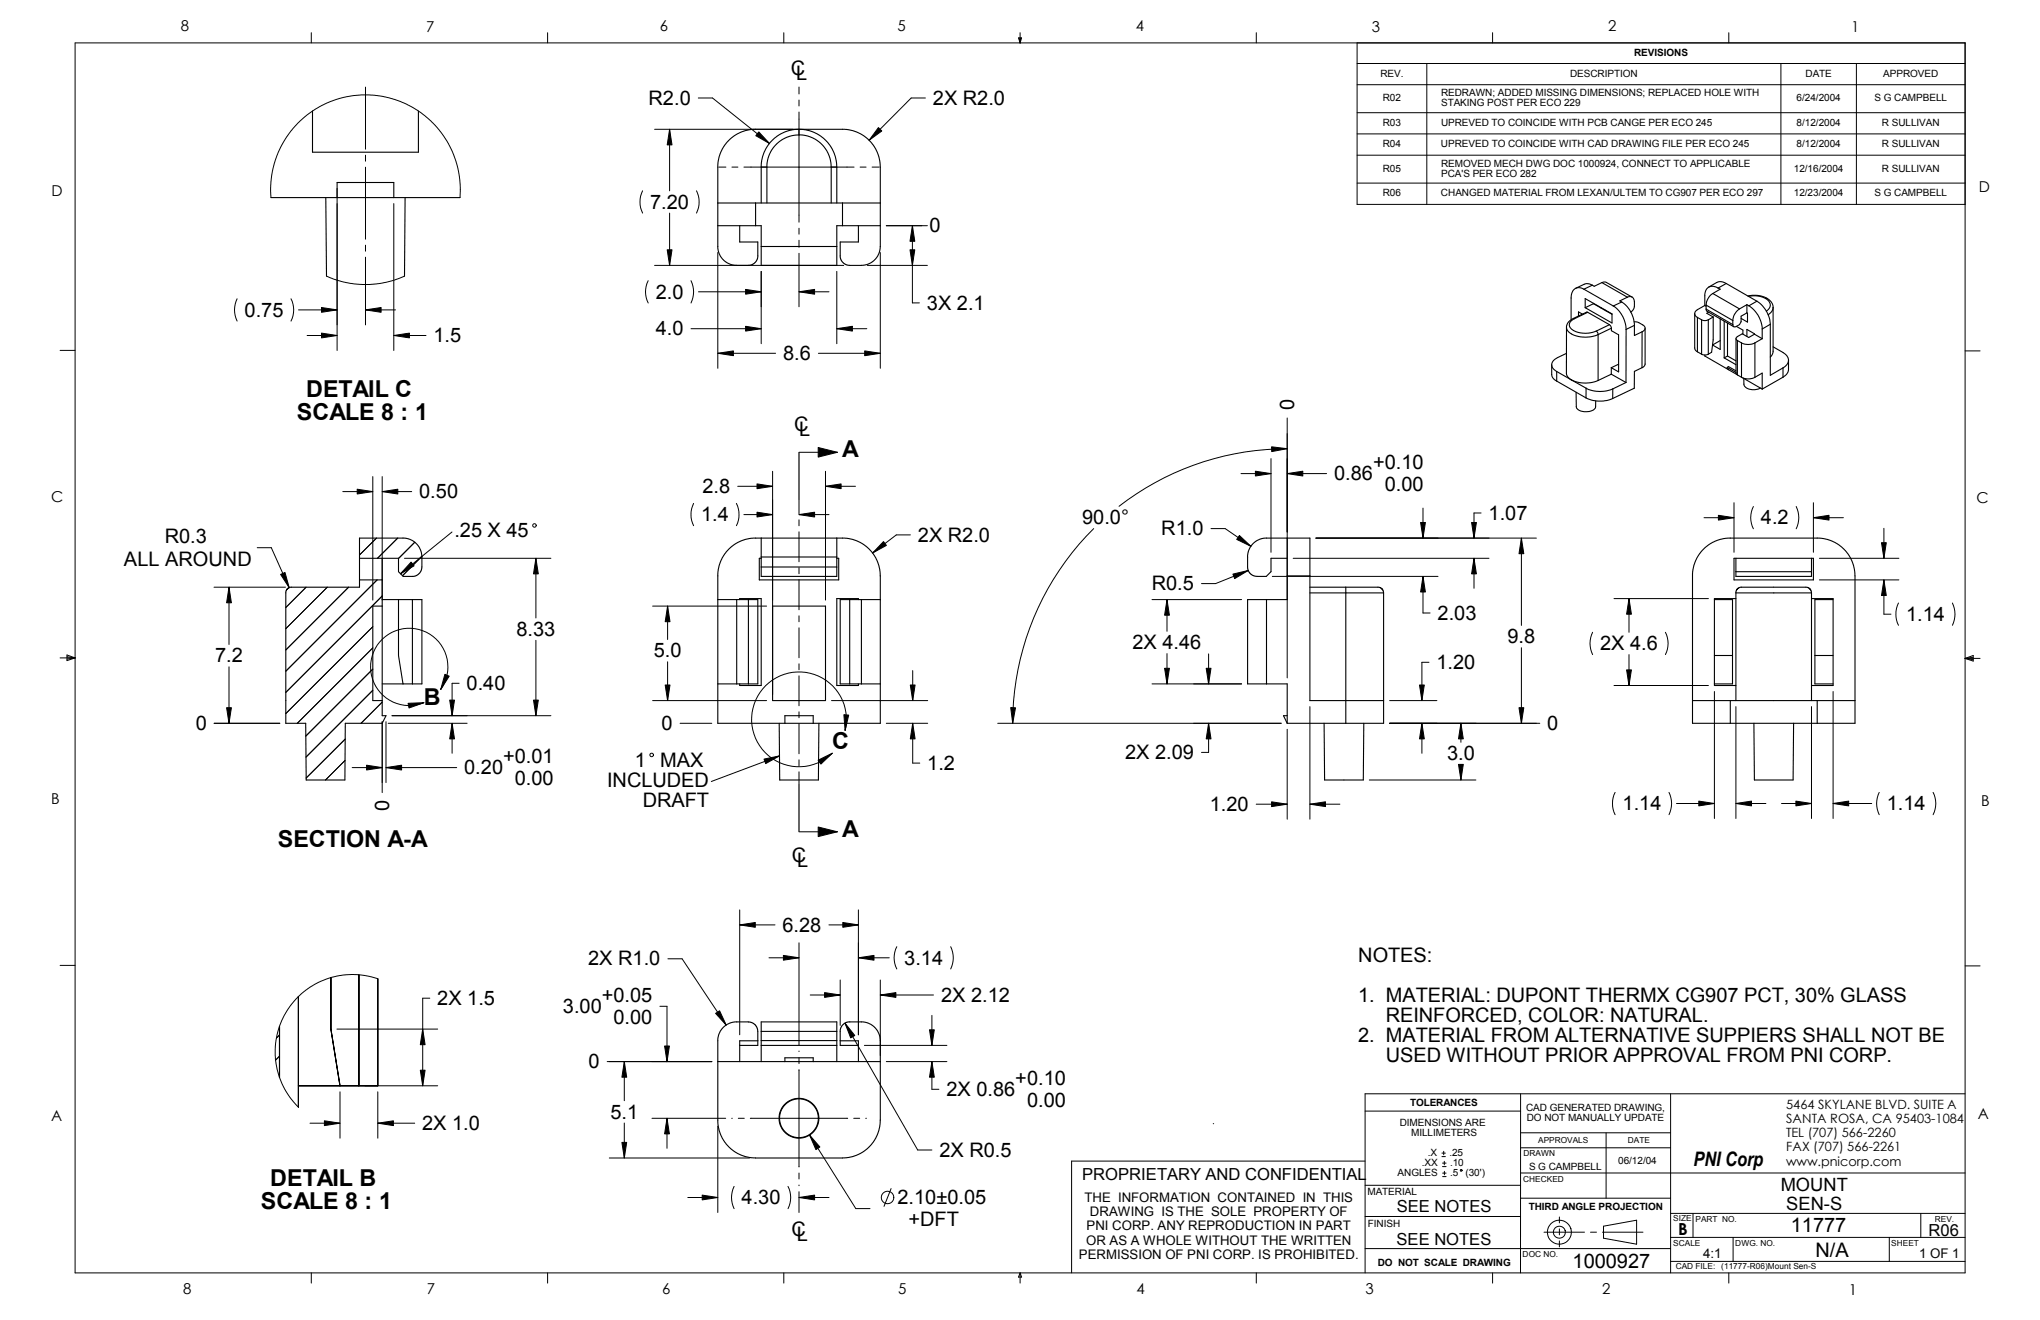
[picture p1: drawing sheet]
<svg xmlns="http://www.w3.org/2000/svg" width="432mm" height="279mm" viewBox="0 0 432 279" stroke-linecap="round" stroke-linejoin="round" font-family="sans-serif">
<g fill="none" stroke="#000" stroke-width=".23">
<path d="M66.1 23.5v8.7h22.5v-8.7M161.1 35.4v7.6M161.1 35.4h1.2M162.3 35.4v7.6M169.1 27.4l1.3 .1 1.8 .5 1.4 .7 1.2 1 1 1.2 .7 1.4 .5 1.8 .1 1.3M169.1 28.6h1.2l1.1 .3 1.4 .7 1 .8 1.1 1.3 .5 1 .4 1.3 .1 1.4M169.1 27.4l-1.3 .1-1.7 .5-1.4 .7-1.3 1-.9 1.2-.8 1.4-.5 1.8-.1 1.3M169.1 28.6l-1.4 .1-1.1 .3-1.2 .7-.9 .7-.9 1-.7 1.3-.4 1.3-.2 1.4M169.1 27.4v1.2M175.9 35.4h1.2M175.9 35.4v7.6M177.1 35.4v7.6"/>
<path d="M57.4 41.8h40M69 41.8l.1 16.7M71.4 41.8v-3.2h12v3.2M85.7 41.8l-.1 16.7M151.9 47.8h9.2v8.4h16v-8.4h9.2M151.9 43h34.4M156.6 47.8v3.4h3.8v3M159.9 43v4.8M160.4 54.2l-.1 .7-.3 .5-.9 .6-3.2 .2M161.1 52.2h16M178.3 43v4.8M181.7 47.8v3.4h-3.9l.1 3.7 .5 .7 .9 .5 3 .1 1.5-.3 .8-.4 .8-.7 .7-1.2 .2-.7v-18.5l-.3-1.3-.7-1.6-.7-1.1-1.3-1.3-1.9-1.1-2.6-.6h-19.4l-1.7 .3-2.2 1-1.8 1.7-1.3 2.2-.5 2.3 .1 18 .5 1.3 .8 1 1.4 .8 1.2 .2"/>
<path d="M339.1 59.8h.9l5.5 3.1M339.1 59.8l-1.7 .8-.4-.2M339.1 59.8l5.4 3.1M328.4 77.2v2.1a1.7 1.7 0 0 0 1.1 1.4M329.5 78.6v2.1M329.5 78.6l3.1 1.8M331.6 74.8l-1.9 .9a1.54 1.54 0 0 0-1 2.3l.8 .6M331.6 69.3a2.91 2.91 0 0 0 2.9 2h2.2l1.6-.5M331.6 69.3v9.7a1.75 1.75 0 0 0 1 1.4M333 67.4a2.12 2.12 0 0 0-1.4 1.9M333 67.4l.3 .1M333.3 67.5a1.33 1.33 0 0 0-1.1 1.3 1.33 1.33 0 0 0 1.1 1.3 5.8 5.8 0 0 0 4.6 0"/>
<path d="M334.9 66.5l-.8-.5v.9M335.3 61.2a1.68 1.68 0 0 0-1.9-.1 1.68 1.68 0 0 0-.8 1.7v4.9M335.3 61.2l6.2 3.6M335.5 63.2l5.7 3.2v2l-5.7-3.3zM336.1 66.1h-.2l-2.9 1.3M336.1 66.1l4.6 2.6M336.1 66.1l-2.8 1.4M337 60.4a1.89 1.89 0 0 0-1.7-.2l-1.8 .8M337 60.4l-1.7 .8M337.3 64.3l-1.8 .8M337.3 64.3l3.9 2.2M337.3 64.2v.1"/>
<path d="M337.9 70.1l.3 .3 .1 .4M338.3 70.8v9.7M339 65.2h-.1M339.5 65.5v.1M339.9 65.7v.1M340.7 68.7l.4 .8M340.7 68.7l-2.8 1.4M341.1 79.2l3.1 1.8M341.1 77.8v1.4M341.1 79.2l-2.8 1.3M341.1 69.5v.5l1.5 .9v7.8l-1.5-.9M341.1 69.5l-2.8 1.3"/>
<path d="M341.5 64.8a6.2 6.2 0 0 1 2.7 4.9M342.6 77.1l-1.5 .7M343.3 63.9a6.1 6.1 0 0 1 2.6 5M343.3 63.9l-1.8 .9M344.2 69.7v11.3M344.5 62.9a.98 .98 0 0 1 1 0 .98 .98 0 0 1 .4 1v.9a1.63 1.63 0 0 1-.7 1.2M344.5 62.9l-1.6 .8 .4 .2M345.9 68.1l.6 .1 1.2 .5a.76 .76 0 0 1 .5 .8 .76 .76 0 0 1-.6 .7M345.9 68.9l-1.7 .8M345.9 68.9v2.1l1.7-.8M347.6 77.8l-1.7 .8v3.6l-4.5 2.1M347.6 70.2v7.6"/>
<path d="M348.2 69.5v7.6l-.2 .4-.4 .3M358.7 66.4v7.3l.2 .4 .4 .4M359.3 67.2l.9 .5M359.3 67.2v7.3M359.3 74.5l.9 .5M360.2 67.7l.5 .2 .9-.2M360.2 75l.5 .1 .9-.1M360.2 67.7v7.3M360.8 64.7l-1.5 .9a.87 .87 0 0 0-.6 .8 .87 .87 0 0 0 .6 .8M360.8 75.1v.3l5.1 2.9M360.8 64.7l.3 .1M361.1 65.4l.2 .5 5.7 3.3"/>
<path d="M361.1 64.6l5.7 3.2M361.1 65.4l5.7 3.3M361.1 64.6v.8M361.6 67.7v7.3M361.7 66.1l-.4 .2 1.3 .8M362.5 73h.1M362.5 62.1a3.2 3.2 0 0 0-1.4 2.5M362.5 62.1l5.7 3.3M362.6 67.1l-1 .6M362.6 67.1v4.8l-.3 2.7-.7 .4M363.7 61a1.72 1.72 0 0 0-2-.2 1.72 1.72 0 0 0-.9 1.8v2.1M363.7 61l.4 .2-1.6 .9"/>
<path d="M364.1 67.5v6.5l-1.6-1M364.1 72.1l-1.6 .9M365 68v7.8M365 75.8l2.5 1.4M365.4 60a2.02 2.02 0 0 0-2-.2l-1.7 1M365.4 60l-1.7 1M365.4 60l6.5 3.8M365.6 77.8l.3-.2 1.6 .9M365.6 77.8l1.9 1M365.6 77.8l.3 .5M365.7 75.4l1.8 1M365.7 68.4v7"/>
<path d="M365.7 75.4l-.7 .4M365.9 78.3l1.7 .9M366.8 67.8v.9M367.5 71.7v7.3l.2 .4M367.5 69.1l1.4 .8v.8M367.7 72.1l.9 .5M367.7 79.4l.9 .5M367.7 72.1v7.3M368.2 65.4l-.4 .3a3.1 3.1 0 0 0-1 2.1M368.6 72.6l1.4 .3 1.5-.3M368.6 79.9a3.1 3.1 0 0 0 2.9 0M368.6 72.6v7.3"/>
<path d="M368.9 80l4.1 2.4M369.8 66.2l-1.3 .7v1.2a1.69 1.69 0 0 1-1.4 1.1l-.3-.5M369.8 66.2l.1 .1v1.9l-1.4-.8M369.8 64.5v1.7M369.8 64.5l.4 .2M369.8 64.5l-1.6 .9M369.9 62.7a5.7 5.7 0 0 1 4.1 .5M370.1 62.7a5.3 5.3 0 0 1 3.6 .5M370.2 64.7a6.2 6.2 0 0 1 2.8 4.9M371.4 70.7l-1.3 .7-1.3-.7-1.1 .5a.44 .44 0 0 0-.2 .5 .44 .44 0 0 0 .2 .4M371.4 70.7l-1.6-1v1.5M371.4 70.7l1.6 1"/>
<path d="M371.5 79.9l1.5-.9v3.4M371.5 72.6v7.3M371.9 63.8a6.3 6.3 0 0 1 2.8 4.8M371.9 63.8l-1.7 .9M373 69.6v2.1M373 71.7l-1.5 .9M373.7 63.2a1.44 1.44 0 0 1 1 1.3 1.44 1.44 0 0 1-.8 1.4M374 63.2a2.25 2.25 0 0 1 1.3 1.8M374 63.2h-.3M374.2 66.6a1.97 1.97 0 0 0 1.1-1.5v9.4l-.6 1.1M374.7 68.6l-1.7 1M374.7 68.6v10.8l2.7-1.5"/>
<path d="M375.3 73.4l2.1 1.2a1.72 1.72 0 0 1 1.2 1.6 1.72 1.72 0 0 1-1.2 1.7M377.4 77.9v1.9M377.4 79.8l-4.4 2.6M378.6 76.2v2a2.01 2.01 0 0 1-1.2 1.6M329.5 80.7l6.2 3.5M332.6 80.4a6.9 6.9 0 0 0 5.7 .1M332.6 80.4l3.1 1.8M333.6 83v3.1a1.83 1.83 0 0 0 2.3 1 1.6 1.6 0 0 0 1.8-1l.1-1.2M335.7 84.2a6.7 6.7 0 0 0 5.7 .1M335.7 82.2a6.8 6.8 0 0 0 5.7 .1M335.7 82.2v2M341.4 82.3v2"/>
<path d="M344.2 81l-2.8 1.3M369.1 80.1v1.2a2.14 2.14 0 0 0 2.9 1.1l.6-.3M76.1 118.2h8.2v2.8l1 1 2.7-.1 .9-.6 .4-1v-2.4l-.2-1.2-.8-1.4-1.2-1-1.4-.4h-9.6v10.4h-14.6l-.6 .3-.4 .7v27.8h4.2l.1 12h8.2l.1-12h7.8l.8-1.6h-.8v-33.3M154.3 116.2l1.2-1 1.2-.6 2.4-.7h19.7l1.8 .3 1.4 .6 1.3 .8 1 1 .9 1.2 .5 1 .6 2.6v31.7h-34.4v-31.7l.3-1.7 .4-1.1 .7-1.2zM161.1 117.9h16M161.1 113.9v8.1h16v-8.1M161.1 118.2h-.4v4.5h16.8v-4.5h-.4M272.5 118.2h-3.5v2.8l-1 1h-1.9l-.8-.2-.9-.6-.3-.9v-2.8l.1-.8 .8-1.4 1.2-1 1.5-.4h9.6v34.4h15.6M272.5 113.9v13h-8.4v17.9h8.4v8.3M360.6 116.2l1.2-1 1.2-.6 2.4-.7h19.7l1.8 .3 1.4 .6 1.3 .8 1 1 .9 1.2 .5 1 .6 2.6v31.7h-34.4v-31.7l.3-1.7 .4-1.1 .7-1.2zM367 118.2h16.8v4.5h-16.8zM367.4 118.2v3.8h16v-3.8"/>
<path d="M76.1 122.7h4.8M80.9 126.9h8.4v17.9h-8.4M80.9 128.3h-2v20h2M84.3 126.9v11.8l1 6.1M87.3 126.9v17.9M151.9 126.9h8.5v17.9h-8.5M155.9 126.9v17.9M156.6 126.9v-.2h4.5v18.4h-4.5v-.3M158.4 126.9v17.9M161.1 120h16M163.5 128.3h11.2v20h-11.2zM179.9 126.9v17.9"/>
<path d="M181.7 126.9v-.2h-4.6v18.4h4.6v-.3M182.3 126.9v17.9M186.3 126.9h-8.5v17.9h8.5M268.1 126.9v17.9M272.5 121.9h4.8M277.3 124.3h14.6l.7 .4 .3 .8M277.3 125.5h15.6M284.9 124.3v28.8M292.9 125.5v27.6h-20.4M362.9 126.9h3.8v17.9h-3.8M362.9 138.7h3.8M367.4 125.5l.3-.8 .7-.4h14l.8 .4 .2 .8"/>
<path d="M367.4 126.7h-4.5v18.4h4.5M367.4 125.5h16M367.4 125.5v22.8M367.4 121h16M383.4 126.7h4.6v18.4h-4.6M383.4 125.5v22.8M384.2 138.7h3.8M388 126.9h-3.8v17.9h3.8M164.9 153.1l.1 12h8.2l.1-12M166.1 153.1v-1.6h6v1.6M272.5 151.5h-.8l.8 1.6M280.3 153.1l.1 12h8.2l.1-12"/>
<path d="M358.2 148.3h34.4M366.2 148.3v4.8M371.2 153.1l.1 12h8.2l.1-12M384.6 148.3v4.8M63.2 210.9v23.4v-23.4M70 206.9v10.9v-10.9M76 206.3v23.5v-23.5M161.1 218.3h16M59.2 228.1v-10.9v10.9M63.2 229.8h8.8h-8.8M72 229.8l-2-12 2 12M72 229.8h4h-4"/>
<path d="M76 229.8h4h-4M80 229.8v-22.6v22.6M151.9 224.7h34.4M156.6 221.3h3.8v-3.4l-.4-.8-.6-.5-1-.3h-2.9l-.8 .2-1 .5-.7 .6-.9 1.5-.2 .8 .1 18.2 .2 1.2 .7 1.7 .8 1.1 .9 1 1.2 .9 1.3 .6 1.5 .4 1.3 .1h19.2l1.5-.3 1.6-.7 1.1-.7 1-1 .9-1.2 .5-1 .6-2.3v-18.3l-.2-.8-.7-1.1-.8-.7-.8-.4-1.1-.3h-3.1l-.8 .3-.5 .4-.4 .8-.1 3.5h3.9M160.4 220.3h-3.8v4.4M161.1 224.7v-8.4h16v8.4M161.1 221.3h16M161.1 220.3h16M166.1 224.7v-.8h6v.8M173.2 236.7l-.3 1.5-.8 1.3-1.5 1-1.5 .3-1.5-.3-1.3-.8-.9-1.2-.4-1.4 .2-1.6 .7-1.4 1.3-1 1.5-.5h.8l1.1 .3 1.3 .8 1 1.5 .3 1.5M177.8 220.3h3.9v4.4"/>
<circle cx="169.1" cy="236.7" r="4.2"/>
</g>
<g fill="none" stroke="#000" stroke-width=".21">
<path d="M15.9 9.1h400v260.3h-400zM65.9 6.9v2.2M77.4 18.4v13.2M115.9 6.9v2.2M165.9 6.9v2.2M169.1 18.4v1.5M215.6 8h.6l-.3 1.1zM215.7 8l.2 1.1M215.9 6.9v2.2M216 8l-.1 1.1M265.9 6.9v2.2M287.3 9.1v34.2h128.6"/>
<path d="M287.3 13.4h128.6M287.3 17.9h128.6M302 13.4v29.9M315.9 6.9v2.2M365.9 6.9v2.2M377 13.4v29.9M392.9 13.4v29.9M71.4 39.9v34.3M77.4 32.9v1.2M77.4 35.4v15.2M138.6 27.4h29.3M141.7 27.4l.5 3.3h-1z"/>
<path d="M141.7 27.4v13M147.8 20.7h3l12.1 9.7M152.2 35.4h1.4M154.9 35.4h1.3M157.5 35.4h23.3M160.6 27.9l2.3 2.5-2.9-1.7zM169.1 21.2v1.2M169.1 23.7v23.3M182.1 35.4h1.2M184.6 35.4h1.5M185.9 27l.7 .7-2.6 2zM195.9 20.7h-3l-8.9 9"/>
<path d="M287.3 23.9h128.6M287.3 28.3h128.6M287.3 32.9h128.6M287.3 38.8h128.6M57.4 41.8l-.1-2 .1-2.1 .8-3.7 1.5-3.5 .9-1.5 1.4-1.8 2.9-2.8 1.8-1.3 2-1.1 2.1-.8 2-.6 3.8-.5h2.2l2.3 .3 3.7 1.1 3.5 1.8 1.6 1.2 2 1.9 1.4 1.5 1.3 1.9 1 2 .8 1.9 .8 3.7 .2 2.2v2.2M69.1 58.5l3.6 1.2 2.2 .4 1.8 .1 3-.1 2-.3 3.9-1.3M77.4 51.9v1.3M77.4 54.4v14.4M83.4 43.1v31.1M136 40.4a5.3 5.3 0 0 0 0 4.7M137.2 59.4a5.2 5.2 0 0 0 0 4.7M138.6 56.2h40"/>
<path d="M141.2 52.9h1l-.5 3.3zM141.7 45.1v11.1M146.3 59.4a5.3 5.3 0 0 1 0 4.7M147.4 40.4a5.3 5.3 0 0 1 0 4.7M151.9 53.4v24.6M161.1 57.4v15.3M169.1 48.3v1.3M169.1 50.8v1.5M169.1 53.6v11.3M177.1 57.4v15.3M183.6 56.2h12.7M186.3 53.4v24.6"/>
<path d="M187.6 47.8h8.7M192.6 52.9h1l-.5 3.3zM193.1 47.8l.5 3.3h-1zM193.1 47.8v16.3h1.5M12.7 74.2h3.2M50.2 63.2a5.3 5.3 0 0 0 0 4.8M61.6 63.2a5.2 5.2 0 0 1 0 4.8M63.2 65.6h8.2M65 71h6.4M68.1 70.5l3.3 .5-3.3 .5zM68.1 65.1l3.3 .5-3.3 .5zM77.4 65.6l3.3-.5v1z"/>
<path d="M77.4 65.6h6.3M83.4 71l3.3-.5v1zM83.4 71h6.8M146.3 69.6h14.8M147.8 61.8h13.3M151.9 74.8l3.3-.5v1zM151.9 74.8h12.3M157.8 61.3l3.3 .5-3.3 .5zM157.8 69.1l3.3 .5-3.3 .5zM169.1 61.8l3.3-.5v1zM169.1 61.8h6.4M173.2 74.8h13.1"/>
<path d="M177.1 69.6l3.3-.5v1zM177.1 69.6h6.4M183 74.3l3.3 .5-3.3 .5zM415.9 74.3h3.2M163.5 99.8v47.2M169.1 95.7h8.1M173.2 94.7l4 1-4 1.1zM174.7 99.8v27.2M265.7 99.7l3.3 .5-3.3 .6zM269 97.1v19.8M269.2 94.6l3.3 .4-3.3 .6zM272.5 95a58 58 0 0 0-35.6 12.2"/>
<path d="M272.5 88.5v55M54.4 115.9h3l3.8 8.5M72.6 104.1h6.3M75.6 103.5l3.3 .6-3.3 .5zM78.9 100.9v26.1M79.7 113.9l-3.6 3.6M80.9 104.1l3.3-.6v1.1zM80.9 100.9v26.1M80.9 104.1h6.2M84.2 113.9l-4.3 4.3M85.6 118.2h31M87 119l.7 .8-2.9 1.7z"/>
<path d="M87.8 114.8l-3.5 3.4M89.3 117.8l-4.1 4.1M95.7 112.6l-10.9 8.9M113.4 118.2l.5 3.3h-1zM113.4 118.2v12.6M146.8 106.6a5.3 5.3 0 0 0 0 4.7M155.9 106.6a5.3 5.3 0 0 1 0 4.7M156.1 102.9h7.4M157.5 108.9h6M160.2 102.4l3.3 .5-3.3 .5zM160.2 108.4l3.3 .5-3.3 .5zM169.1 108.9l3.3-.5v1z"/>
<path d="M169.1 108.9h6.4M169.1 105.7v3.1M169.1 110v1.3M169.1 112.6v6.3M174.7 102.9l3.3-.5v1zM174.7 102.9h6.4M187 114.6l.6 .8-2.9 1.7zM192.7 113.2h-3l-5 3.9M231.5 111.9a58 58 0 0 0-17.1 41.2M256.3 111.9h3l5.5 3.7M262.3 113.3l2.5 2.3-3-1.4zM262.7 100.2h6.3"/>
<path d="M272.5 100.2l3.3-.5v1.1zM272.5 100.2h8.3M273.7 118.2h41.5M278.5 113.9h46.7M300.7 110.6h1l-.5 3.3zM301.2 107.5v6.4M311.5 110.6h1l-.5 3.3zM312 118.2l.5 3.3h-1zM312 118.2v6.3M313.5 108.6h-1.5v5.3M322 113.9l.5 3.3h-1zM322 113.9v18.5"/>
<path d="M360.7 109.6h6.3M363.7 109.1l3.3 .5-3.3 .5zM367 106.4v10.5M371.1 107.2a5.2 5.2 0 0 0 0 4.7M380.2 107.2a5.3 5.3 0 0 1 0 4.7M383.8 109.6l3.3-.5v1zM383.8 106.4v10.5M383.8 109.6h6.4M385.1 118.2h16.8M398.3 114.9h1l-.5 3.3zM398.8 111.8v6.4M12.7 139.3h3.2"/>
<path d="M14.2 139l1.7 .3M14.2 138.6l1.7 .7-1.7 .5zM15.9 139.3l-1.7 .2M45.3 124.3h15.1M48.5 124.3l.5 3.3h-1zM48.5 124.3v12.1M59.4 121.6l.9-.4 .9 3.2zM64.8 124.3l-4.3 4.3M69.3 124.3l-8.8 8.8M73.8 124.3l-13.3 13.3M78.9 132.7l-18.4 18.3M78.9 137.1l-16 16"/>
<path d="M79.8 122.7l-19.3 19.4M80.9 126.2l-20.4 20.4M113.4 135.5v16M138.1 128.3h24.2M141.3 128.3l.5 3.3h-1zM141.3 128.3v7.1M169.1 120.2v1.3M169.1 122.7v6.4M169.1 130.3v1.3M169.1 132.9v6.3M243.8 126.9h19M247 126.9l.5 3.3h-1z"/>
<path d="M247 126.9v6.7M247 138.3v6.5M255.8 138.4v6.4M261 121.5l3.2-.7-2.9 1.7zM264.2 120.8l-6.9 2.7h-3M269.3 122h35.1M301.2 122l.5 3.3h-1zM301.2 122v7.8h1.5M322 137.1v16M337.1 133.8a5.3 5.3 0 0 0 0 4.8M341.6 126.7h20M344.8 126.7l.5 3.3h-1z"/>
<path d="M344.8 126.7v7.1M344.8 138.6v6.5M352.5 133.8a5.2 5.2 0 0 1 0 4.8M385.1 122.7h16.8M398.8 122.7l.5 3.3h-1zM398.8 122.7v7.3h1.5M401.8 127.6a5.4 5.4 0 0 0 0 4.8M413.3 127.6a5.4 5.4 0 0 1 0 4.8M415.9 139.4h3.2M415.9 139.4l1.8-.7v1.2zM415.9 139.4l1.8 .2M417.7 139.1l-1.8 .3"/>
<path d="M45.3 153.1h13.9M48 149.8h1l-.5 3.3zM48.5 141.1v12M73.1 156.4l-8.3 8.3M78.9 141.6l-14.2 14.2M78.9 146.1l-14.1 14.2M80.9 148.6l-4.5 4.5M80.9 152.8v15M81.7 152.8v12.9M82.2 153.1h16.7M83 151.5h33.6M86.4 148.9l3.3-.2-3.1 1.2z"/>
<path d="M93.3 145.9a8.2 8.2 0 0 0-4.3-12.6 8.2 8.2 0 0 0-10.5 8.3 8.2 8.2 0 0 0 11.2 7.1M94.2 142.7l.9 .4-1.8 2.8zM95.2 148.2h1l-.5 3.3zM95.7 153.1l.5 3.3h-1zM95.7 153.1v6.3M97.2 144.6h-1.5v6.9M112.9 148.2h1l-.5 3.3zM138.1 148.3h24.2M140.8 145h1l-.5 3.3zM141.3 140.1v8.2M144 153.1h6.7M165 160l-14.4 5.4"/>
<path d="M169.1 140.5v1.3M169.1 143v6.4M169.1 150.7v1.2M169.1 153.2v6.4M176 148.3h20.4M178.6 151.3l1 .1-.7 3.2zM178.9 154.6a10 10 0 0 0-10.8-12.3 10 10 0 0 0-8.1 14.3 10 10 0 0 0 16.2 2.8M187.6 153.1h8.8M192.7 145h1l-.5 3.3zM193.2 153.1l.5 3.3h-1zM193.2 153.1v8.4h1.5M193.2 141.9v6.4"/>
<path d="M211.2 153.1h60M213.9 149.8h1l-.5 3.3zM243.8 144.8h19M246.5 141.5h1l-.5 3.3zM255.3 141.5h1l-.5 3.3zM255.8 153.1l.5 3.3h-1zM255.8 153.1v6.2h-1.5M272.5 154.4v19M277.3 149.6v23.8M294.1 148.3h10M294.1 153.1h31.8M300.5 145h1l-.5 3.3z"/>
<path d="M301 153.1l.5 3.3h-1zM301 153.1v6.3M302.5 140.2h-1.5v8.1M309.2 153.1l.5 3.3h-1zM309.2 153.1v4M321.5 149.8h1l-.5 3.3zM341.6 145.1h20M344.3 141.8h1l-.5 3.3zM362.9 146.4v26.8M367.4 149.6v23.6M383.4 149.6v23.6M388 146.4v26.8"/>
<path d="M73 161l-4.1 4.1M74.5 162.5h6.4M77.6 162l3.3 .5-3.3 .5zM81.7 162.5l3.3-.5v1zM81.7 162.5h15M161.7 160.7l3.3-.7-2.9 1.6zM169.1 176.1h8.1M169.1 160.8v1.3M169.1 163.4v2.7M173.2 160.9l3-1.5-2.4 2.3zM173.2 175l4 1.1-4 1zM265.9 170.2h6.6"/>
<path d="M269.2 169.7l3.3 .5-3.3 .5zM277.3 170.2l3.3-.5v1zM277.3 170.2h6.3M289.8 165.1h22.6M308.7 161.8h1l-.5 3.3zM309.2 161.8v3.3M341.9 167.7a5.3 5.3 0 0 0 0 4.7M353.3 167.7a5.3 5.3 0 0 1 0 4.7M354.9 170.1h8M359.6 169.6l3.3 .5-3.3 .5zM367.4 170.1l3.3-.5v1zM367.4 170.1h6.4"/>
<path d="M377.1 170.1h6.3M380.1 169.6l3.3 .5-3.3 .5zM388 170.1l3.3-.5v1zM388 170.1h8.2M397.8 167.7a5.3 5.3 0 0 0 0 4.7M409.2 167.7a5.2 5.2 0 0 1 0 4.7M156.6 195.8l3.3-.5v1zM156.6 192.6v26.4M156.6 195.8h7.4M169.1 199.6v21.6M175.5 195.8h6.2M178.4 195.3l3.3 .5-3.3 .5z"/>
<path d="M181.7 192.6v26.4M12.7 204.3h3.2M59.2 219.1l-.7 .6M71.3 217.8h21.3M80 207.2l-2.9-.7-2.7-.2-2.4 .2-2.8 .7-2.3 1-2.5 1.6-1.7 1.6-2 2.6-1.1 2-.9 3-.4 2.6v2.7l.4 2.1 1.2 3.3 1.4 2.5 1.9 2.1M89.5 217.8l.5 3.3h-1zM91 211.3h-1.5v18.5M139.7 213h1.5v11.7M141.4 202.9h3l9.3 14.1M151.5 214.5l.8-.5 1.4 3zM162.8 202.7h6.3M165.8 202.2l3.3 .5-3.3 .5z"/>
<path d="M171.5 210.6h6.3M174.5 210.1l3.3 .5-3.3 .5zM177.8 207.4v9.6M178.9 216.6l2 2.6-.8 .5zM178.9 216.6l15.3 26.8h3.1M181.7 202.7l3.3-.5v1zM181.7 202.7h6.5M186.3 210.6l3.3-.5v1zM186.3 207.4v16M186.3 210.6h11.3M189.8 200.4a5.2 5.2 0 0 0 0 4.7M196.7 218h1.1l-.5 3.3z"/>
<path d="M197.3 214.9v6.4M201.2 200.4a5.3 5.3 0 0 1 0 4.7M415.9 204.4h3.2M59.2 223.6l-.9 .8M59.2 228h.1M65.6 237.7h6.4M68.7 237.2l3.3 .5-3.3 .6zM72 231.1v9.8M77.2 229.8h15.4M80 237.7l3.3-.5v1.1zM80 231.1v9.8M80 237.7h7.8"/>
<path d="M89 226.5h1l-.5 3.3zM128.5 224.7h22.2M132.1 224.7l.6 3.3h-1.1zM132.1 224.7v8.3M132.1 237.7v7.4M138 236.7h15.6M140.7 221.4h1l-.5 3.3zM141.2 236.7l.5 3.3h-1zM141.2 236.7v6.4M151.9 238.4v18.2M154.9 236.7h.1M156.3 236.7h1.2"/>
<path d="M158.8 236.7h20.6M169.1 222.5v.1M169.1 223.9v1.2M169.1 226.4v20.6M180.7 236.7h1.3M183 221.3h17.4M183.2 236.7h.2M187.6 224.7h12.8M197.3 224.7l.5 3.3h-1.1zM197.3 224.7v5.9h1.4M256.8 237.8h.1M288.9 235.2h33"/>
<path d="M321.9 239.8h31.7M321.9 231.5l-.1 37.9M340 239.8v13.8M353.6 231.5v37.9M415.9 231.5h-127v37.9M129 245.1h29.7M131.6 241.8h1.1l-.6 3.3zM145.6 253.5h6.3M148.6 253l3.3 .5-3.3 .5zM155.4 251.1a5.3 5.3 0 0 0 0 4.7M166.8 251.1a5.2 5.2 0 0 1 0 4.7M169.1 253.5l3.3-.5v1z"/>
<path d="M169.1 248.3v1.3M169.1 250.8v.2M169.1 252.2v4.4M169.1 253.5h6.4M171.4 240.3l2.1 2.5-.8 .5zM171.4 240.3l9.7 15.5h3M188.6 251.6l-1.5 3.8M282.2 252.7h.1M288.9 245.8h-62.1v23.6M288.9 257.5h33M288.9 250.9h33M305.2 244.8h.7"/>
<path d="M305.2 244.1h.7M305.3 246.9h.8M305.3 246.2h.8M305.4 248.3h.7M305.4 249h.7M305.6 243.7v.7M305.7 245.8v.7M305.7 247.9v.8M321.9 248.3h94M321.9 253.6h31.7M321.9 243h31.7M330.1 257.6v1.2"/>
<path d="M339.4 259.5l7-1.2v5.1l-7-1.3zM353.6 256.8h62.3M358.4 256.8v5.1M406.6 256.8v5.1M65.9 269.4v2.2M115.9 269.4v2.2M165.9 269.4v2.2M215.9 269.4v2.2M215.9 269.4l.3 .9h-.6zM265.9 269.4v2.2M288.9 264.3h64.7M307.7 267.5h.1"/>
<path d="M315.9 269.4v2.2M326.8 260.8h8.6M330.1 260.1v1.3M330.1 262.7v1.2M336.7 260.8h1.2M339.2 260.8h8.6M353.6 267h62.3M353.6 261.9h62.3M365.9 269.4v2.2M366.8 261.9v5.1M399.9 261.9v5.1"/>
<circle cx="113.1" cy="111.2" r=".37"/>
<circle cx="137.9" cy="159.8" r=".37"/>
<circle cx="187.9" cy="253.5" r="1.32"/>
<circle cx="309.3" cy="247.7" r=".2"/>
<circle cx="330.1" cy="260.8" r="1.27"/>
<circle cx="330.1" cy="260.8" r="2.54"/>
</g>
<g fill="#000">
<path d="M141.7 27.4l.5 3.3h-1zM160.6 27.9l2.3 2.5-2.9-1.7zM185.9 27l.7 .7-2.6 2zM141.2 52.9h1l-.5 3.3zM193.1 47.8l.5 3.3h-1zM192.6 52.9h1l-.5 3.3zM68.1 70.5l3.3 .5-3.3 .5zM68.1 65.1l3.3 .5-3.3 .5zM77.4 65.6l3.3-.5v1zM83.4 71l3.3-.5v1zM151.9 74.8l3.3-.5v1zM157.8 61.3l3.3 .5-3.3 .5z"/>
<path d="M157.8 69.1l3.3 .5-3.3 .5zM169.1 61.8l3.3-.5v1zM177.1 69.6l3.3-.5v1zM183 74.3l3.3 .5-3.3 .5zM173.2 94.7l4 1-4 1.1zM269.2 94.6l3.3 .4-3.3 .6zM75.6 103.5l3.3 .6-3.3 .5zM80.9 104.1l3.3-.6v1.1zM113.4 118.2l.5 3.3h-1zM160.2 102.4l3.3 .5-3.3 .5zM160.2 108.4l3.3 .5-3.3 .5zM169.1 108.9l3.3-.5v1z"/>
<path d="M174.7 102.9l3.3-.5v1zM187 114.6l.6 .8-2.9 1.7zM262.3 113.3l2.5 2.3-3-1.4zM265.7 99.7l3.3 .5-3.3 .6zM272.5 100.2l3.3-.5v1.1zM300.7 110.6h1l-.5 3.3zM311.5 110.6h1l-.5 3.3zM312 118.2l.5 3.3h-1zM322 113.9l.5 3.3h-1zM363.7 109.1l3.3 .5-3.3 .5zM383.8 109.6l3.3-.5v1zM398.3 114.9h1l-.5 3.3z"/>
<path d="M48.5 124.3l.5 3.3h-1zM59.4 121.6l.9-.4 .9 3.2zM87 119l.7 .8-2.9 1.7zM141.3 128.3l.5 3.3h-1zM247 126.9l.5 3.3h-1zM261 121.5l3.2-.7-2.9 1.7zM301.2 122l.5 3.3h-1zM344.8 126.7l.5 3.3h-1zM398.8 122.7l.5 3.3h-1zM48 149.8h1l-.5 3.3zM86.4 148.9l3.3-.2-3.1 1.2zM94.2 142.7l.9 .4-1.8 2.8z"/>
<path d="M95.2 148.2h1l-.5 3.3zM95.7 153.1l.5 3.3h-1zM112.9 148.2h1l-.5 3.3zM140.8 145h1l-.5 3.3zM161.7 160.7l3.3-.7-2.9 1.6zM173.2 160.9l3-1.5-2.4 2.3zM178.6 151.3l1 .1-.7 3.2zM192.7 145h1l-.5 3.3zM193.2 153.1l.5 3.3h-1zM213.9 149.8h1l-.5 3.3zM246.5 141.5h1l-.5 3.3zM255.8 153.1l.5 3.3h-1z"/>
<path d="M255.3 141.5h1l-.5 3.3zM300.5 145h1l-.5 3.3zM301 153.1l.5 3.3h-1zM309.2 153.1l.5 3.3h-1zM321.5 149.8h1l-.5 3.3zM344.3 141.8h1l-.5 3.3zM77.6 162l3.3 .5-3.3 .5zM81.7 162.5l3.3-.5v1zM173.2 175l4 1.1-4 1zM269.2 169.7l3.3 .5-3.3 .5zM277.3 170.2l3.3-.5v1zM308.7 161.8h1l-.5 3.3z"/>
<path d="M359.6 169.6l3.3 .5-3.3 .5zM367.4 170.1l3.3-.5v1zM380.1 169.6l3.3 .5-3.3 .5zM388 170.1l3.3-.5v1zM156.6 195.8l3.3-.5v1zM178.4 195.3l3.3 .5-3.3 .5zM89.5 217.8l.5 3.3h-1zM151.5 214.5l.8-.5 1.4 3zM165.8 202.2l3.3 .5-3.3 .5zM174.5 210.1l3.3 .5-3.3 .5zM178.9 216.6l2 2.6-.8 .5zM181.7 202.7l3.3-.5v1z"/>
<path d="M186.3 210.6l3.3-.5v1zM68.7 237.2l3.3 .5-3.3 .6zM80 237.7l3.3-.5v1.1zM89 226.5h1l-.5 3.3zM132.1 224.7l.6 3.3h-1.1zM140.7 221.4h1l-.5 3.3zM141.2 236.7l.5 3.3h-1zM196.7 218h1.1l-.5 3.3zM197.3 224.7l.5 3.3h-1.1zM131.6 241.8h1.1l-.6 3.3zM148.6 253l3.3 .5-3.3 .5zM169.1 253.5l3.3-.5v1z"/>
<path d="M171.4 240.3l2.1 2.5-.8 .5z"/>
</g>
<path d="M169.1 95.7v10M169.1 166.1v10" fill="none" stroke="#000" stroke-width=".25"/>
<g font-size="4.9">
<text x="62.8" y="88.9">SCALE 8 : 1</text>
<text x="64.8" y="84">DETAIL C</text>
<text x="178.3" y="96.8">A</text>
<text x="89.7" y="149.2">B</text>
<text x="176.2" y="158.5">C</text>
<text x="58.8" y="179.4">SECTION A-A</text>
<text x="178.3" y="177.1">A</text>
<text x="57.2" y="251">DETAIL B</text>
<text x="55.2" y="255.9">SCALE 8 : 1</text>
</g>
<g font-size="4.2">
<text x="167.4" y="15.8">C</text>
<text x="168.5" y="17">L</text>
<text x="137.3" y="22.2">R2.0</text>
<text x="197.5" y="22.2">2X R2.0</text>
<text x="137.6" y="44.2">7.20</text>
<text x="196.7" y="49.2">0</text>
<text x="138.8" y="63.2">2.0</text>
<text x="196.2" y="65.5">3X 2.1</text>
<text x="51.8" y="67">0.75</text>
<text x="138.8" y="71">4.0</text>
<text x="91.8" y="72.5">1.5</text>
<text x="165.8" y="76.2">8.6</text>
<text x="273.9" y="86.9" transform="rotate(-90 273.9 86.9)">0</text>
<text x="168.1" y="91.2">C</text>
<text x="169.2" y="92.3">L</text>
<text x="282.4" y="101.7">0.86</text>
<text x="290.6" y="99.3">+0.10</text>
<text x="88.7" y="105.5">0.50</text>
<text x="148.7" y="104.4">2.8</text>
<text x="293.1" y="104">0.00</text>
<text x="96.2" y="113.8">.25 X 45</text>
<text x="148.4" y="110.3">1.4</text>
<text x="229" y="111">90.0°</text>
<text x="245.8" y="113.3">R1.0</text>
<text x="315.1" y="110">1.07</text>
<text x="372.7" y="111">4.2</text>
<text x="26.2" y="119.7">ALL AROUND</text>
<text x="34.9" y="115">R0.3</text>
<text x="194.3" y="114.7">2X R2.0</text>
<text x="243.8" y="125">R0.5</text>
<text x="304.3" y="131.2">2.03</text>
<text x="403.4" y="131.4">1.14</text>
<text x="109.3" y="134.6">8.33</text>
<text x="239.7" y="137.4">2X 4.46</text>
<text x="319.1" y="136.2">9.8</text>
<text x="338.7" y="137.6">2X 4.6</text>
<text x="45.5" y="140.2">7.2</text>
<text x="138.4" y="139.1">5.0</text>
<text x="304.1" y="141.6">1.20</text>
<text x="98.8" y="146.1">0.40</text>
<text x="41.4" y="154.5">0</text>
<text x="140" y="154.5">0</text>
<text x="327.5" y="154.5">0</text>
<text x="106.5" y="161.5">+0.01</text>
<text x="238.1" y="160.7">2X 2.09</text>
<text x="306.3" y="160.9">3.0</text>
<text x="98.3" y="163.9">0.20</text>
<text x="109" y="166.2">0.00</text>
<text x="128.5" y="166.6">INCLUDED</text>
<text x="134.4" y="162.4">1</text>
<text x="139.7" y="162.4">MAX</text>
<text x="196.3" y="163">1.2</text>
<text x="82.4" y="171.7" transform="rotate(-90 82.4 171.7)">0</text>
<text x="136" y="170.8">DRAFT</text>
<text x="256.1" y="171.6">1.20</text>
<text x="343.5" y="171.5">1.14</text>
<text x="399.4" y="171.5">1.14</text>
<text x="167.6" y="182.4">C</text>
<text x="168.7" y="183.5">L</text>
<text x="165.6" y="197.2">6.28</text>
<text x="287.5" y="203.7">NOTES:</text>
<text x="124.5" y="204.4">2X R1.0</text>
<text x="191.4" y="204.2">3.14</text>
<text x="92.6" y="212.7">2X 1.5</text>
<text x="119.1" y="214.4">3.00</text>
<text x="127.4" y="212.1">+0.05</text>
<text x="199.2" y="212">2X 2.12</text>
<text x="287.5" y="212.2">1. MATERIAL: DUPONT THERMX CG907 PCT, 30% GLASS</text>
<text x="129.9" y="216.8">0.00</text>
<text x="287.5" y="220.7">2. MATERIAL FROM ALTERNATIVE SUPPIERS SHALL NOT BE</text>
<text x="293.3" y="216.4">REINFORCED, COLOR: NATURAL.</text>
<text x="124.6" y="226.1">0</text>
<text x="293.3" y="224.9">USED WITHOUT PRIOR APPROVAL FROM PNI CORP.</text>
<text x="200.3" y="232">2X 0.86</text>
<text x="214.9" y="229.6">+0.10</text>
<text x="89.4" y="239.2">2X 1.0</text>
<text x="129.2" y="236.8">5.1</text>
<text x="217.4" y="234.3">0.00</text>
<text x="198.8" y="244.9">2X R0.5</text>
<text x="358.5" y="246.9">PNI Corp</text>
<text x="157" y="254.9">4.30</text>
<text x="190" y="254.9">2.10±0.05</text>
<text x="167.5" y="261.6">C</text>
<text x="168.6" y="262.8">L</text>
<text x="192.3" y="259.6">+DFT</text>
<text x="379.1" y="260.9">11777</text>
<text x="332.8" y="268.3">1000927</text>
<text x="384.3" y="266.1">N/A</text>
</g>
<g font-size="3.9">
<text x="376.9" y="252.1">MOUNT</text>
<text x="378.1" y="256.1">SEN-S</text>
</g>
<g font-size="3.5">
<text x="229.1" y="249.8">PROPRIETARY AND CONFIDENTIAL</text>
<text x="295.6" y="256.6">SEE NOTES</text>
<text x="295.6" y="263.5">SEE NOTES</text>
<text x="355.2" y="261.5">B</text>
<text x="408.2" y="261.6">R06</text>
</g>
<g font-size="3.2">
<text x="38.3" y="6.7">8</text>
<text x="90.2" y="6.7">7</text>
<text x="139.7" y="6.5">6</text>
<text x="189.9" y="6.5">5</text>
<text x="240.4" y="6.6">4</text>
<text x="290.4" y="6.7">3</text>
<text x="340.4" y="6.5">2</text>
<text x="391.8" y="6.7">1</text>
<text x="10.9" y="41.6">D</text>
<text x="418.9" y="40.7">D</text>
<text x="10.8" y="106.3">C</text>
<text x="418.4" y="106.4">C</text>
<text x="10.8" y="170.2">B</text>
<text x="419.4" y="170.6">B</text>
<text x="10.8" y="237.2">A</text>
<text x="418.6" y="236.8">A</text>
<text x="38.8" y="273.8">8</text>
<text x="90.3" y="273.8">7</text>
<text x="140.2" y="273.8">6</text>
<text x="190.1" y="273.9">5</text>
<text x="240.5" y="273.8">4</text>
<text x="289" y="273.9">3</text>
<text x="339.1" y="273.9">2</text>
<text x="391.4" y="274.1">1</text>
</g>
<g font-size="2.8">
<text x="229.5" y="254.4">THE INFORMATION CONTAINED IN THIS</text>
<text x="230.7" y="257.4">DRAWING IS THE SOLE PROPERTY OF</text>
<text x="229.9" y="263.5">OR AS A WHOLE WITHOUT THE WRITTEN</text>
<text x="230" y="260.4">PNI CORP. ANY REPRODUCTION IN PART</text>
<text x="228.4" y="266.5">PERMISSION OF PNI CORP. IS PROHIBITED.</text>
<text x="360.5" y="266.2">4:1</text>
<text x="406.2" y="266.2">1 OF 1</text>
</g>
<g font-size="2.7">
<text x="378.1" y="234.7">5464 SKYLANE BLVD. SUITE A</text>
<text x="378.1" y="237.7">SANTA ROSA, CA 95403-1084</text>
<text x="378.1" y="240.7">TEL (707) 566-2260</text>
<text x="378.1" y="243.7">FAX (707) 566-2261</text>
<text x="378.1" y="246.8">www.pnicorp.com</text>
</g>
<g font-size="2.1">
<text x="345.9" y="11.9">REVISIONS</text>
<text x="292.2" y="16.3">REV.</text>
<text x="332.3" y="16.3">DESCRIPTION</text>
<text x="382.2" y="16.3">DATE</text>
<text x="398.6" y="16.4">APPROVED</text>
<text x="292.7" y="21.5">R02</text>
<text x="305" y="20.4">REDRAWN; ADDED MISSING DIMENSIONS; REPLACED HOLE WITH</text>
<text x="305" y="22.5">STAKING POST PER ECO 229</text>
<text x="380.3" y="21.5">6/24/2004</text>
<text x="396.8" y="21.5">S G CAMPBELL</text>
<text x="292.7" y="26.7">R03</text>
<text x="305" y="26.7">UPREVED TO COINCIDE WITH PCB CANGE PER ECO 245</text>
<text x="380.3" y="26.7">8/12/2004</text>
<text x="398.3" y="26.7">R SULLIVAN</text>
<text x="292.7" y="31.2">R04</text>
<text x="305" y="31.2">UPREVED TO COINCIDE WITH CAD DRAWING FILE PER ECO 245</text>
<text x="305" y="35.3">REMOVED MECH DWG DOC 1000924, CONNECT TO APPLICABLE</text>
<text x="380.3" y="31.2">8/12/2004</text>
<text x="398.3" y="31.2">R SULLIVAN</text>
<text x="292.7" y="36.4">R05</text>
<text x="292.7" y="41.6">R06</text>
<text x="305" y="41.6">CHANGED MATERIAL FROM LEXAN/ULTEM TO CG907 PER ECO 297</text>
<text x="305" y="37.4">PCA'S PER ECO 282</text>
<text x="379.7" y="41.6">12/23/2004</text>
<text x="379.7" y="36.4">12/16/2004</text>
<text x="396.8" y="41.6">S G CAMPBELL</text>
<text x="398.3" y="36.4">R SULLIVAN</text>
<text x="296.3" y="238.4">DIMENSIONS ARE</text>
<text x="298.5" y="234.1">TOLERANCES</text>
<text x="323" y="235.2">CAD GENERATED DRAWING,</text>
<text x="323.2" y="237.4">DO NOT MANUALLY UPDATE</text>
<text x="298.7" y="240.6">MILLIMETERS</text>
<text x="302.2" y="244.8">.X</text>
<text x="306.8" y="244.8">.25</text>
<text x="295.8" y="249">ANGLES</text>
<text x="300.9" y="246.9">.XX</text>
<text x="306.9" y="246.9">.10</text>
<text x="306.9" y="249">.5</text>
<text x="310.2" y="249">(30')</text>
<text x="323.6" y="247.6">S G CAMPBELL</text>
<text x="342.5" y="246.4">06/12/04</text>
<text x="289.4" y="253">MATERIAL</text>
<text x="323.6" y="256.1">THIRD ANGLE PROJECTION</text>
<text x="289.5" y="259.6">FINISH</text>
<text x="291.6" y="267.9">DO NOT SCALE DRAWING</text>
</g>
<g font-size="1.8">
<text x="322.5" y="244.8">DRAWN</text>
<text x="325.6" y="242">APPROVALS</text>
<text x="344.6" y="242">DATE</text>
<text x="322.4" y="250.2">CHECKED</text>
<text x="354.1" y="258.5">SIZE</text>
<text x="354.2" y="263.8">SCALE</text>
<text x="358.9" y="258.6">PART NO.</text>
<text x="367.3" y="263.7">DWG. NO.</text>
<text x="400.3" y="263.8">SHEET</text>
<text x="409.5" y="258.7">REV.</text>
<text x="322.3" y="266">DOC NO.</text>
<text x="354.7" y="268.7">CAD FILE:</text>
<text x="364.3" y="268.6">(11777-R06)Mount Sen-S</text>
</g>
</svg>
